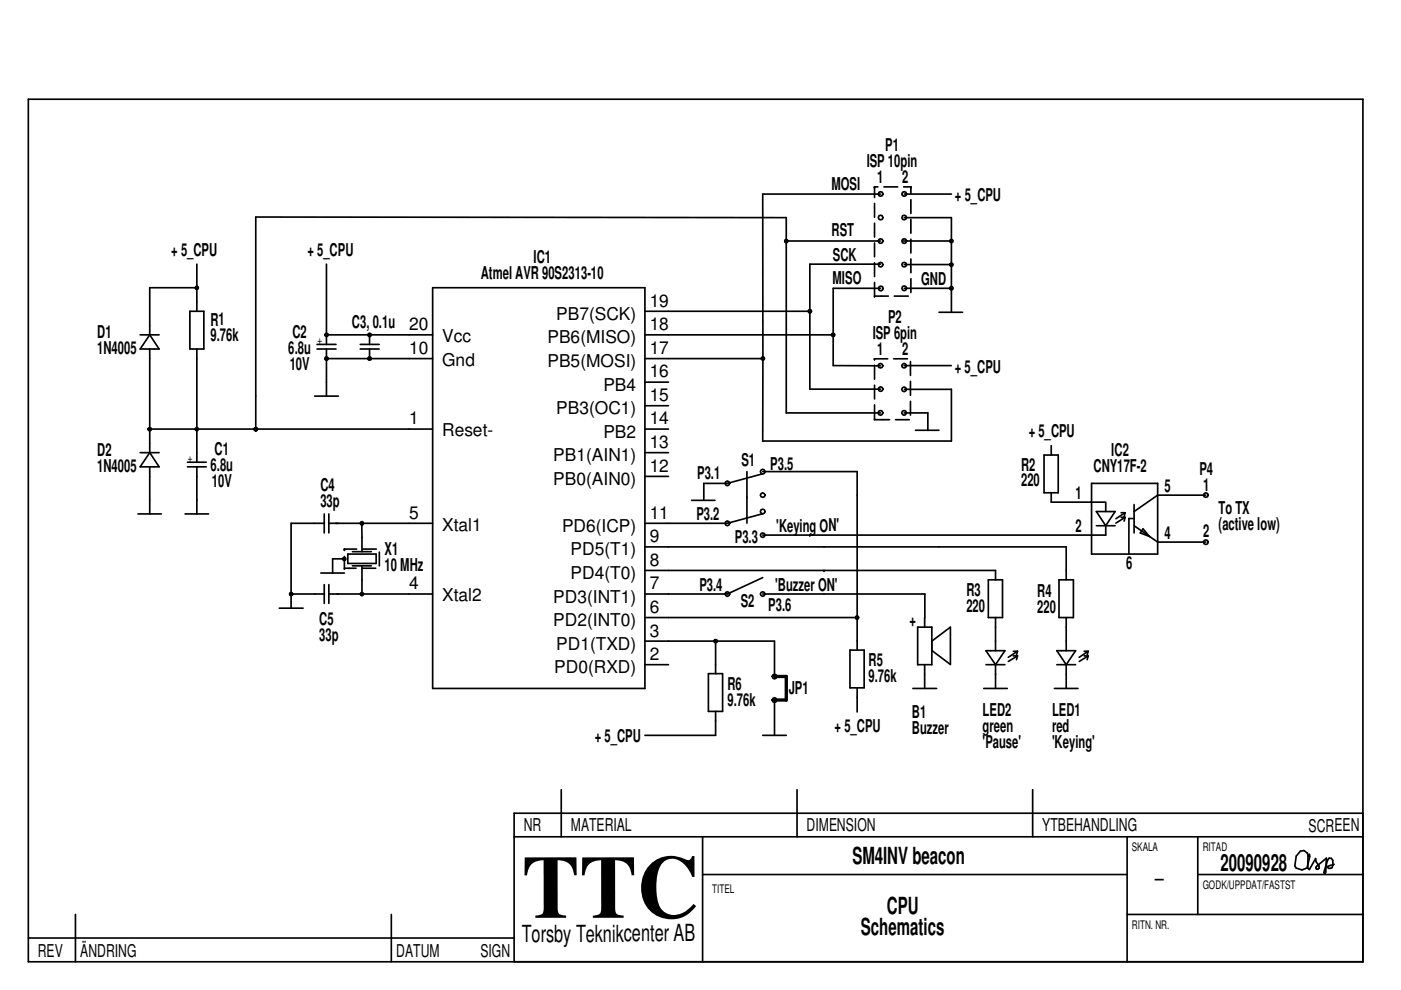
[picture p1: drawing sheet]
<svg xmlns="http://www.w3.org/2000/svg" width="297mm" height="210mm" viewBox="0 0 297 210" stroke-linecap="round" stroke-linejoin="round" font-family="sans-serif">
<g fill="none" stroke="#000" stroke-width=".35">
<path d="M6 21h283v182.9h-283zM186.1 39.6h-.7v2.3M187.4 39.6h2.9M191.6 39.6h1.5v1.5M41.7 56v10M69.2 56v17M166.5 50.9l.2-.1 .3 .1 .1 .2-.1 .3-.3 .1-.2-.1zM166.7 51.1h20M185.4 59.9v2.9h2.9M185.4 43.1v3M185.4 47.3v2.9M185.4 51.5v2.9"/>
<path d="M185.4 55.7v2.9M186.3 40.8l.4-.2 .4 .2 .1 .3-.1 .4-.4 .1-.4-.1-.1-.4zM186.3 45.8l.4-.2 .4 .2 .1 .3-.1 .4-.4 .1-.4-.1-.1-.4zM186.3 50.8l.4-.2 .4 .2 .1 .3-.1 .4-.4 .1-.4-.1-.1-.4zM186.3 55.8l.4-.2 .4 .2 .1 .3-.1 .4-.4 .1-.4-.1-.1-.4zM186.7 41.1h-25l.1 34.9M186.7 56h-15v26.5h15M191.3 40.8l.4-.2 .4 .2 .1 .3-.1 .4-.4 .1-.4-.1-.1-.4zM191.3 45.8l.4-.2 .4 .2 .1 .3-.1 .4-.4 .1-.4-.1-.1-.4zM191.3 55.8l.4-.2 .4 .2 .1 .3-.1 .4-.4 .1-.4-.1-.1-.4zM191.3 50.8l.4-.2 .4 .2 .1 .3-.1 .4-.4 .1-.4-.1-.1-.4zM191.3 51.1h10.4"/>
<path d="M191.7 41.1h10M191.7 46.1h10v20M191.7 56.1h10M193.1 42.3v3M193.1 46.5v2.9M193.1 50.7v2.9M193.1 54.9v2.9M193.1 59.1v2.9M201.5 50.9l.2-.1 .3 .1v.5l-.3 .1-.2-.1zM201.5 55.9h.5v.4l-.3 .2-.2-.2zM29.7 71h4M31.7 74v22"/>
<path d="M31.7 71l2 3h-4zM40.3 66h2.9v8h-2.9zM41.5 60.8l.2-.1 .2 .1 .2 .2-.2 .3-.2 .1-.2-.1zM41.7 61h-10v10M41.7 74v24M67.2 74h4M67.2 73h4M69 75.8l.2-.2 .3 .2 .1 .2-.1 .3h-.5l-.1-.3zM69.2 71h22.5M69.2 76h22.5M69.2 74v10M76.4 74h4"/>
<path d="M76.4 73h4M78.1 75.8l.3-.2 .2 .2 .1 .2-.1 .3h-.5zM78.4 71v2M78.4 74v2M91.7 61h45v85h-45zM136.7 66h35M136.7 71h40M136.7 76h25.1M161.8 76l-.1 17.5h40v-11h-9.9M185.4 77.5v2.9M186.3 77.2l.4-.2 .3 .2 .2 .4-.2 .3-.3 .1-.4-.1-.1-.3zM186.4 60.8l.4-.1 .3 .1 .1 .4-.1 .3-.3 .2-.4-.2-.1-.3z"/>
<path d="M186.7 61.1h-10v16.4l10 .1M188.2 76.1h-2.8v.1M189.5 76.1h2.9M189.6 62.8h3M191.3 60.7l.4-.1 .4 .1 .1 .4-.1 .4-.4 .1-.4-.1-.1-.4zM191.7 77.5h10M191.7 61.1h10M193 76.7v2.9M199.1 66.2h5M201.5 60.9l.2-.2 .3 .2v.5h-.5zM29.7 96h4M31.7 91h60"/>
<path d="M31.7 99v10M31.7 96l2 3h-4zM39.7 99h4M39.7 98h4M41.5 90.8h.4l.2 .2-.2 .2-.2 .2-.2-.2zM41.7 99v10M66.7 84h5.1M136.7 81h5M136.7 86h5M136.7 91h5M136.7 96h5M158.4 100v10.9"/>
<path d="M161.4 99.7l.3-.2 .3 .2 .2 .3-.2 .4-.3 .1-.3-.1-.2-.4zM161.7 100h20v37.8M185.4 81.7v2.9M185.4 85.9v3.1h3.2M186.3 87.2l.4-.2 .3 .2 .2 .3-.2 .4-.3 .2-.4-.2-.1-.4zM186.3 82.2l.4-.2 .4 .2 .1 .3-.1 .3-.4 .2-.4-.2-.1-.3zM186.7 87.5h-20v-41.4l-112.5-.1v45M189.9 89h2.9M191.3 87.2l.4-.2 .3 .2 .2 .3-.2 .4-.3 .2-.4-.2-.1-.4zM191.7 87.5h5v3.6M193 80.9v2.9M193 85.1v2.9"/>
<path d="M194.1 91.2h5M221.4 96.5h3v8h-3zM222.9 94.5v2M29.2 109h5M39.2 109h5M68.7 111h-7v17.9M68.7 109v4M69.7 111h22M69.7 109v4M72.8 118.3l.2-.1 .2 .1v.4l-.2 .2-.2-.2-.2-.2zM73 118.5h-2.5v3M73 118v2.5h2.5"/>
<path d="M73.7 117.5h6.1v2h-6.1zM74.7 120h4M74.7 117h4M75.6 116.4h-2.6v.3M76.7 111v6M76.7 110.6v.4M76.7 120v5.9M76.9 116.4h2.9M80.4 117.1v2.9M136.7 101h5M136.7 116h89.4v6.9M146.6 106.1h5"/>
<path d="M153.9 110.6l.3-.2 .4 .2 .1 .4-.1 .3-.4 .2-.3-.2-.2-.3zM161.4 108.1l.3-.2 .3 .2 .2 .4-.2 .3-.3 .2-.3-.2-.2-.3zM161.7 108.9l-7.5 2.1h-17.5M161.7 100.5l-7.5 2h-5v3.5M222.9 104.5v2h11.4M231.4 102.5h14v15h-14zM232.4 111.5h4M232.4 108.5h4l-2 3zM234.4 111.5v2h-72.7M234.4 106.5v2M237.7 108.7h.8M237.7 109.7h.8"/>
<path d="M238.5 108.7l-1.9 1.3M238.5 109.7l-1.9 1.2M238.5 108.7l-.2 .9M238.5 109.7l-.2 .8M240.4 107v6M240.4 111.5l5 3.4h10.2M240.4 109.9h-1.1v7.6M242.4 112.1l1.3 1.6-1.9-.7zM255.3 104.6l.3-.1 .4 .1 .2 .4-.2 .3-.4 .2-.3-.2-.2-.3zM255.3 114.6l.3-.1 .4 .1 .2 .3-.2 .4-.4 .1-.3-.1-.2-.4zM255.6 105h-10.2l-5 3.5M59.2 128.9h5.1"/>
<path d="M61.5 125.7l.2-.1 .3 .1 .1 .2-.1 .3h-.5zM61.7 125.9h7M68 121.5h5M68.7 124v3.9M69.7 125.9h22M69.7 124v3.9M76.5 125.7l.2-.1 .3 .1 .1 .2-.1 .3h-.5l-.1-.3zM76.7 120.5h3M136.7 120.9h74.4v2M136.7 130.9h45M136.7 135.9h27.5v7.5M151.7 135.9v6.9"/>
<path d="M161.7 122.5l-7.5 3.4h-17.5M161.7 125.9h34.4l-.1 7.1M180.2 137.8h3v8h-3zM194.6 133h3v7.9h-3zM197.6 135.9l3.9-2.9v7.9l-3.9-3M209 138h4.1l-2 2.9zM209.5 122.9h3.1v8h-3.1zM211.1 130.9v7.1M214.8 138.1h.9M214.8 139.1h.9M215.7 138.1l-1.9 1.3M215.7 139.1l-1.9 1.2"/>
<path d="M215.7 138.1l-.2 .8M215.7 139.1l-.2 .8M224.1 138h3.9l-1.9 2.9zM224.5 122.9h3.1v8h-3.1zM226.1 130.9v7.1M229.9 138.1h.8M229.9 139.1h.8M230.7 138.1l-1.9 1.3M230.7 139.1l-1.9 1.2M230.7 138.1l-.2 .8M230.7 139.1l-.2 .8M136.7 140.9h5"/>
<path d="M150.2 142.8h3v8h-3zM151.7 150.8v5.1h-15M161.7 155.9h5M163.9 143.1l.3-.1 .3 .1 .2 .3-.2 .4-.3 .1-.3-.1-.2-.4zM163.9 148.1l.3-.2 .3 .2 .2 .3-.2 .4-.3 .1-.3-.1-.2-.4zM164.2 148.4v7.5M181.7 145.8v5.2M193.5 146h5.1M196 140.9v5.1M208.6 146h5M209 140.9h4.1M211.1 140.9v5.1"/>
<path d="M223.6 146h5M224.1 140.9h3.9M226.1 140.9v5.1M109 177.4h180M119 167.4v10M149 177.4v26.5M169 167.4v10M218.9 167.4v10M239 177.4v26.5M254 177.4v16.5M289 172.4h-180v31.5M6 198.9h103"/>
<path d="M16 193.9v10M83 193.9v10M149 185.4h90M239 193.9h50M254 185.4h35M277.4 181.6l-.2-.7-.7-.6-.8 .2-.9 1-.3 2.1 .3 .5 1.3 .3 1-.4 .6-2.4-.1-.5-.3 .4v2.6l.3 .3 1.3-2.4 .2 .7 .6 .9v.5l-.3 .2-.3-.1-.1-.2 .1-.3 2.1-1.8-.1 3-.2 .4-.2-.3 .8-2.7 .3-.4 .5 .1 .3 .4v1l-.2 .5-.3 .2h-.4l-.3-.2 .1-.2 1.4-.4"/>
<circle cx="69.2" cy="71" r=".36"/>
<circle cx="78.4" cy="71" r=".36"/>
<circle cx="161.7" cy="76" r=".36"/>
<circle cx="171.7" cy="66" r=".36"/>
<circle cx="176.6" cy="71" r=".37"/>
<circle cx="191.7" cy="77.5" r=".5"/>
<circle cx="31.7" cy="91" r=".36"/>
<circle cx="54.2" cy="91" r=".36"/>
<circle cx="191.7" cy="82.5" r=".5"/>
<circle cx="76.7" cy="111" r=".36"/>
<circle cx="154.2" cy="102.5" r=".5"/>
<circle cx="161.7" cy="105" r=".5"/>
<circle cx="161.7" cy="113.5" r=".48"/>
<circle cx="151.7" cy="136" r=".36"/>
<circle cx="154.2" cy="126" r=".48"/>
<circle cx="161.7" cy="126" r=".48"/>
<circle cx="181.7" cy="131" r=".36"/>
</g>
<g fill="#000">
<path d="M201.5 50.9l.2-.1 .3 .1v.5l-.3 .1-.2-.1z" fill-rule="evenodd"/>
<path d="M201.5 55.9h.5v.4l-.3 .2-.2-.2z" fill-rule="evenodd"/>
<path d="M41.5 60.8l.2-.1 .2 .1 .2 .2-.2 .3-.2 .1-.2-.1z" fill-rule="evenodd"/>
<path d="M69 70.7h.5l.1 .3-.1 .2-.3 .2-.2-.2-.1-.2z" fill-rule="evenodd"/>
<path d="M161.5 75.8l.3-.2 .2 .2v.4l-.2 .2-.3-.2-.1-.2z" fill-rule="evenodd"/>
<path d="M176.4 70.7h.5v.5l-.2 .2-.3-.2-.1-.2z" fill-rule="evenodd"/>
<path d="M31.5 90.8h.5v.4l-.3 .2-.2-.2-.1-.2z" fill-rule="evenodd"/>
<path d="M41.5 90.8h.4l.2 .2-.2 .2-.2 .2-.2-.2z" fill-rule="evenodd"/>
<path d="M54 90.8h.5l.1 .2-.1 .2-.3 .2-.2-.2z" fill-rule="evenodd"/>
<path d="M54 90.8h.5l.1 .2-.1 .2-.3 .2-.2-.2z" fill-rule="evenodd"/>
<path d="M72.8 118.3l.2-.1 .2 .1v.4l-.2 .2-.2-.2-.2-.2z" fill-rule="evenodd"/>
<path d="M76.5 110.7h.5l.1 .3-.1 .2-.3 .1-.2-.1-.1-.2z" fill-rule="evenodd"/>
<path d="M76.5 125.7l.2-.1 .3 .1 .1 .2-.1 .3h-.5l-.1-.3z" fill-rule="evenodd"/>
<path d="M151.5 135.7h.5v.5l-.3 .1-.2-.1z" fill-rule="evenodd"/>
<path d="M181.5 130.7h.4l.2 .2-.2 .3-.2 .1-.2-.1-.1-.3z" fill-rule="evenodd"/>
<circle cx="166.7" cy="51.1" r=".36"/>
<circle cx="69.2" cy="76" r=".36"/>
<circle cx="78.4" cy="76" r=".37"/>
<circle cx="78.4" cy="71" r=".36"/>
<circle cx="171.7" cy="66" r=".36"/>
<circle cx="201.7" cy="61.1" r=".36"/>
<circle cx="61.7" cy="126" r=".36"/>
</g>
<g fill="none" stroke="#000" stroke-width=".21">
<path d="M201.5 50.9l.2-.1 .3 .1v.5l-.3 .1-.2-.1zM201.5 55.9h.5v.4l-.3 .2-.2-.2zM41.5 60.8l.2-.1 .2 .1 .2 .2-.2 .3-.2 .1-.2-.1zM69 70.7h.5l.1 .3-.1 .2-.3 .2-.2-.2-.1-.2zM161.5 75.8l.3-.2 .2 .2v.4l-.2 .2-.3-.2-.1-.2zM176.4 70.7h.5v.5l-.2 .2-.3-.2-.1-.2zM31.5 90.8h.5v.4l-.3 .2-.2-.2-.1-.2zM41.5 90.8h.4l.2 .2-.2 .2-.2 .2-.2-.2zM54 90.8h.5l.1 .2-.1 .2-.3 .2-.2-.2zM72.8 118.3l.2-.1 .2 .1v.4l-.2 .2-.2-.2-.2-.2zM76.5 110.7h.5l.1 .3-.1 .2-.3 .1-.2-.1-.1-.2zM76.5 125.7l.2-.1 .3 .1 .1 .2-.1 .3h-.5l-.1-.3z"/>
<path d="M151.5 135.7h.5v.5l-.3 .1-.2-.1zM181.5 130.7h.4l.2 .2-.2 .3-.2 .1-.2-.1-.1-.3z"/>
<circle cx="166.7" cy="51.1" r=".36"/>
<circle cx="69.2" cy="76" r=".36"/>
<circle cx="78.4" cy="76" r=".37"/>
<circle cx="78.4" cy="71" r=".36"/>
<circle cx="171.7" cy="66" r=".36"/>
<circle cx="201.7" cy="61.1" r=".36"/>
<circle cx="61.7" cy="126" r=".36"/>
</g>
<g fill="#000">
<circle cx="185.4" cy="39.6" r=".18"/>
<circle cx="193.1" cy="39.6" r=".18"/>
<circle cx="185.4" cy="76.1" r=".18"/>
<circle cx="185.4" cy="62.8" r=".18"/>
<circle cx="73" cy="116.4" r=".18"/>
<circle cx="171.7" cy="113.5" r=".18"/>
<circle cx="73" cy="120.5" r=".18"/>
<circle cx="174.7" cy="120.9" r=".18"/>
</g>
<path d="M164.2 143.4h2.5v5h-2.5" fill="none" stroke="#000" stroke-width=".71"/>
<text font-size="19" x="110.7" y="194.6">TTC</text>
<g font-size="5">
<text x="180.7" y="183.1">SM4INV beacon</text>
<text x="244.9" y="185.8">_</text>
<text x="258.8" y="184.6">20090928</text>
<text x="188" y="193.7">CPU</text>
<text x="110.6" y="199.6">Torsby Teknikcenter AB</text>
<text x="182.5" y="198.2">Schematics</text>
</g>
<g font-size="3.7">
<text x="183.8" y="35.4">ISP 10pin</text>
<text x="187.7" y="32">P1</text>
<text x="176.3" y="40.2">MOSI</text>
<text x="186" y="38.9">1</text>
<text x="191.3" y="38.9">2</text>
<text x="202.5" y="42.6">+ 5_CPU</text>
<text x="176.3" y="50">RST</text>
<text x="36.3" y="54.3">+ 5_CPU</text>
<text x="65.2" y="54.3">+5_CPU</text>
<text x="101.9" y="59.2">Atmel AVR 90S2313-10</text>
<text x="113.1" y="55.8">IC1</text>
<text x="176.6" y="55.4">SCK</text>
<text x="137.7" y="65">19</text>
<text x="176.5" y="60.3">MISO</text>
<text x="195.3" y="60.4">GND</text>
<text x="20.6" y="71.7">D1</text>
<text x="44.6" y="69">R1</text>
<text x="62" y="71.6">C2</text>
<text x="74.6" y="69.6">C3, 0.1u</text>
<text x="86.7" y="70">20</text>
<text x="117.9" y="67.8">PB7(SCK)</text>
<text x="137.7" y="70">18</text>
<text x="185" y="71.8">ISP 6pin</text>
<text x="188.3" y="68.5">P2</text>
<text x="20.6" y="75.1">1N4005</text>
<text x="44.6" y="72.4">9.76k</text>
<text x="61.1" y="75">6.8u</text>
<text x="86.7" y="75">10</text>
<text x="93.8" y="72.5">Vcc</text>
<text x="93.8" y="77.5">Gnd</text>
<text x="116.1" y="77.8">PB5(MOSI)</text>
<text x="116.1" y="72.8">PB6(MISO)</text>
<text x="137.7" y="75">17</text>
<text x="186" y="75.3">1</text>
<text x="191.3" y="75.3">2</text>
<text x="61.4" y="78.4">10V</text>
<text x="127.9" y="82.8">PB4</text>
<text x="137.7" y="80">16</text>
<text x="202.5" y="79">+5_CPU</text>
<text x="117.9" y="87.8">PB3(OC1)</text>
<text x="137.7" y="85">15</text>
<text x="86.7" y="90">1</text>
<text x="93.8" y="92.5">Reset-</text>
<text x="127.9" y="92.8">PB2</text>
<text x="137.7" y="90">14</text>
<text x="137.7" y="95">13</text>
<text x="218.1" y="92.6">+ 5_CPU</text>
<text x="20.6" y="96.7">D2</text>
<text x="20.6" y="100.1">1N4005</text>
<text x="44.7" y="99.9">6.8u</text>
<text x="45.5" y="96.5">C1</text>
<text x="117.3" y="97.8">PB1(AIN1)</text>
<text x="137.7" y="100">12</text>
<text x="147.8" y="101.6">P3.1</text>
<text x="157.2" y="98.8">S1</text>
<text x="163.3" y="99.7">P3.5</text>
<text x="216.5" y="99.8">R2</text>
<text x="231.9" y="100.1">CNY17F-2</text>
<text x="235.6" y="96.7">IC2</text>
<text x="254.3" y="100.7">P4</text>
<text x="44.9" y="103.3">10V</text>
<text x="67.9" y="104.1">C4</text>
<text x="67.9" y="107.5">33p</text>
<text x="117.3" y="102.8">PB0(AIN0)</text>
<text x="216.5" y="103.1">220</text>
<text x="228" y="105.8">1</text>
<text x="246.9" y="104.4">5</text>
<text x="255.1" y="104.1">1</text>
<text x="86.7" y="110">5</text>
<text x="93.8" y="112.5">Xtal1</text>
<text x="119.2" y="112.8">PD6(ICP)</text>
<text x="137.7" y="110">11</text>
<text x="147.7" y="110.3">P3.2</text>
<text x="164.6" y="112.7">'Keying ON'</text>
<text x="228" y="112.8">2</text>
<text x="255.1" y="113.8">2</text>
<text x="258.4" y="109">To TX</text>
<text x="258.4" y="112.4">(active low)</text>
<text x="81.5" y="117.6">X1</text>
<text x="121" y="117.8">PD5(T1)</text>
<text x="137.7" y="115">9</text>
<text x="137.7" y="120">8</text>
<text x="155.8" y="115.1">P3.3</text>
<text x="246.9" y="114.3">4</text>
<text x="81.5" y="121">10 MHz</text>
<text x="86.7" y="125">4</text>
<text x="121" y="122.8">PD4(T0)</text>
<text x="137.7" y="125">7</text>
<text x="148.3" y="125.3">P3.4</text>
<text x="164.4" y="125.3">'Buzzer ON'</text>
<text x="238.8" y="120.7">6</text>
<text x="93.8" y="127.5">Xtal2</text>
<text x="117.3" y="127.8">PD3(INT1)</text>
<text x="137.7" y="130">6</text>
<text x="157.1" y="128.7">S2</text>
<text x="162.9" y="129.6">P3.6</text>
<text x="204.9" y="126.3">R3</text>
<text x="204.9" y="129.7">220</text>
<text x="219.9" y="126.6">R4</text>
<text x="219.9" y="130">220</text>
<text x="67.7" y="132.5">C5</text>
<text x="67.7" y="135.9">33p</text>
<text x="117.3" y="132.8">PD2(INT0)</text>
<text x="117.9" y="137.8">PD1(TXD)</text>
<text x="137.7" y="135">3</text>
<text x="192.8" y="132.8">+</text>
<text x="117.5" y="142.7">PD0(RXD)</text>
<text x="137.7" y="140">2</text>
<text x="184.1" y="141.3">R5</text>
<text x="154.2" y="146.3">R6</text>
<text x="154.2" y="149.6">9.76k</text>
<text x="167.2" y="147.1">JP1</text>
<text x="184.1" y="144.7">9.76k</text>
<text x="176.9" y="155.1">+ 5_CPU</text>
<text x="193.3" y="152.1">B1</text>
<text x="193.3" y="155.5">Buzzer</text>
<text x="208.3" y="151.8">LED2</text>
<text x="208.3" y="155.2">green</text>
<text x="223.1" y="151.9">LED1</text>
<text x="223.1" y="155.3">red</text>
<text x="126.1" y="157.4">+ 5_CPU</text>
<text x="208.3" y="158.6">'Pause'</text>
<text x="223.1" y="158.6">'Keying'</text>
<text x="111" y="176.2">NR</text>
<text x="121" y="176.2">MATERIAL</text>
<text x="171" y="176.2">DIMENSION</text>
<text x="221" y="176.2">YTBEHANDLING</text>
<text x="277.4" y="176.3">SCREEN</text>
<text x="8" y="202.9">REV</text>
<text x="17" y="202.9">ÄNDRING</text>
<text x="84" y="202.9">DATUM</text>
<text x="101.9" y="202.9">SIGN</text>
</g>
<g font-size="2.5">
<text x="67.3" y="73">+</text>
<text x="39.8" y="98">+</text>
<text x="240" y="180.4">SKALA</text>
<text x="255" y="180.4">RITAD</text>
<text x="151" y="189.4">TITEL</text>
<text x="255" y="188.4">GODK/UPPDAT/FASTST</text>
<text x="240" y="196.9">RITN. NR.</text>
</g>
</svg>
